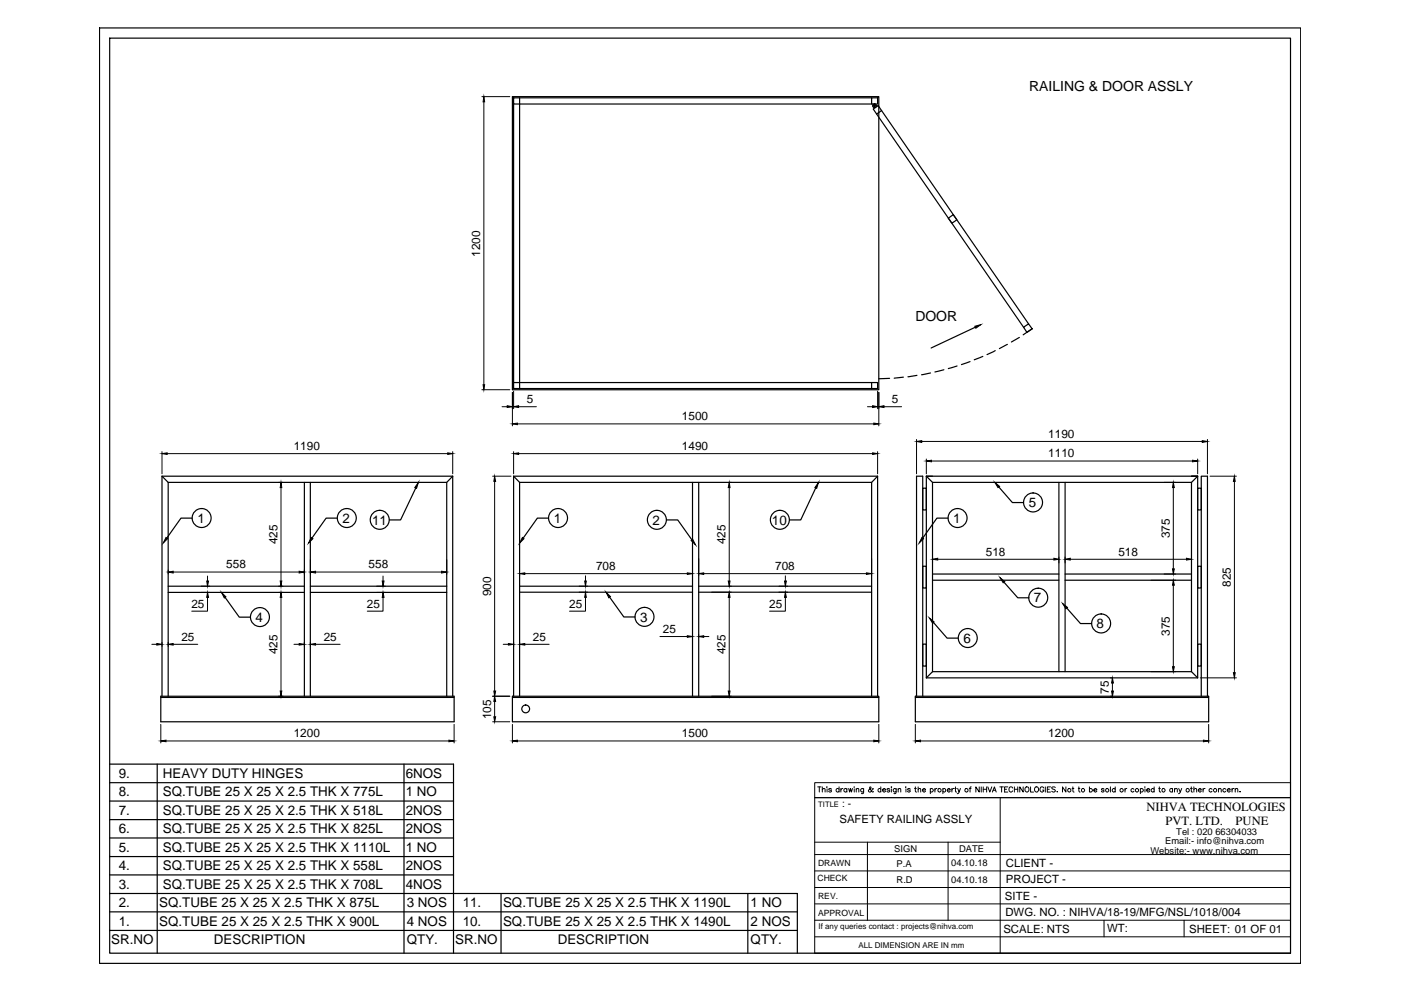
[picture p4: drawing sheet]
<svg xmlns="http://www.w3.org/2000/svg" width="297mm" height="210mm" viewBox="0 0 297 210" stroke-linecap="round" stroke-linejoin="round" font-family="sans-serif">
<!-- layer: 0 -->
<g fill="none" stroke="#000" stroke-width=".25">
<path d="M21.1 5.9h254.7v198.4h-254.7zM23.3 8.1h250.3v194h-250.3zM108.6 20.5h77.7v62.1h-77.7zM108.9 20.7h1.3v1.4h-1.3zM108.9 22.1v59M110.2 20.7h74.6M184.8 20.7h1.3v1.4h-1.3zM184.8 22.1h-74.6v59h74.6M185.1 23.1l1.1-.7 .7 1.1-1 .7zM185.9 24.2l31.1 45.2M186.9 23.5l31.2 45.2M201.1 46.3l1-.8 .8 1.1-1.1 .7z"/>
<path d="M191.5 80l-1.9 .2M194.4 79.6l-1.9 .3M197.3 79.1l-1.9 .4M200.1 78.4l-1.9 .5M202.9 77.6l-1.8 .5M205.7 76.7l-1.9 .6M206.8 69.4l-9.4 4.4M208.4 75.6l-1.8 .7M211 74.3l-1.7 .9M213.6 73l-1.7 .9M216.1 71.5l-1.7 1M217 69.4l1.1-.7 .7 1-1.1 .8z"/>
<path d="M218.8 69.7l-1.9 1.3M108.9 81.1h1.3v1.3h-1.3zM110.2 82.4h74.6M184.8 81.1h1.3v1.3h-1.3zM188.6 80.2l-2.3 .1M34.3 101l1.4 1.3h59l1.3-1.3M34.3 101h61.7M34.3 101v46.6M35.7 102.3v45.3M40.7 109.9h-2.3l-3 4.2M64.5 102.3v45.3M65.8 102.3v45.3"/>
<path d="M71.5 109.9h-2.4l-3 4.2M88.2 103.5l-3.3 6.7h-2.3M94.7 102.3v45.3M96 101v46.6M108.9 101l1.3 1.3h74.6l1.3-1.3M108.9 101v46.6M108.9 101h77.2M110.2 102.3v45.3M116.3 109.9h-2.4l-3 4.2M141.3 110.2h2.4l3 4.3M146.8 102.3v45.3M148.1 102.3v45.3"/>
<path d="M172.9 103.5l-3.1 6.7h-2.4M184.8 102.3v45.3M186.1 101v46.6M195.6 103.5h.8v4.6h-.8zM196.4 101h57.5h-1.3M196.4 101l1.3 1.3h54.9l1.3-1.3v42.7M196.4 101h1.3M196.4 101v42.7M197.7 102.3v40.1M201 109.9h-2.4l-3 4.2M211.8 103.3l2.8 3.3h2.4M224.5 102.3v40.1"/>
<path d="M225.8 102.3v40.1M252.6 102.3v40.1M253.9 103.5h.8v4.6h-.8zM35.7 124.3h28.8M35.7 125.6h28.8M47.7 126.7l3 4.2h2.4M65.8 124.3h28.9M65.8 125.6h28.9M110.2 125.6h36.6M110.2 124.3h36.6M129.3 126.6l3 4.2h2.3M148.1 125.6h36.7"/>
<path d="M148.1 124.3h36.7M195.6 136.6h.8v4.6h-.8zM195.6 120.1h.8v4.6h-.8zM197.7 123h26.8M197.7 121.7h26.8M197.9 132l2.9 3.3h2.4M212.9 123.4l2.9 3.3h2.4M225.8 123h26.8M225.8 121.7h26.8M226.2 128.9l2.9 3.3h2.4M253.9 136.6h.8v4.6h-.8zM253.9 120.1h.8v4.6h-.8z"/>
<path d="M34.1 147.9h62.2M34.1 147.6h62.2v5.4h-62.2zM108.6 147.6h77.7v5.4h-77.7zM108.6 147.9h77.7M194.1 147.9h62.2M194.1 147.6h62.2v5.4h-62.2zM194.3 147.6v-46.6h1.3v46.6M196.4 143.7h57.5M197.7 142.4h54.9M197.7 142.4l-1.3 1.3M252.6 142.4l1.3 1.3M254.7 147.6v-46.6h1.3v46.6"/>
<path d="M23.3 162h72.9v40.1M23.3 177.7h72.9M23.3 173.8h72.9M23.3 169.8h72.9M23.3 165.9h72.9M33.3 162v40.1M85.7 162v40.1M23.3 193.3h145.8M23.3 189.4h145.8v12.7M23.3 185.5h72.9M23.3 181.6h72.9M23.3 197.3h145.8"/>
<path d="M106.2 189.4v12.7M158.6 189.4v12.7M172.7 202.1h100.9"/>
<circle cx="185.4" cy="22.4" r=".4"/>
<circle cx="185.4" cy="22.4" r=".19"/>
<circle cx="42.7" cy="109.8" r="2.01"/>
<circle cx="73.5" cy="109.8" r="2.01"/>
<circle cx="80.5" cy="110.2" r="2.01"/>
<circle cx="118.3" cy="109.8" r="2.01"/>
<circle cx="139.3" cy="110.2" r="2.01"/>
<circle cx="165.3" cy="110.2" r="2.01"/>
<circle cx="203" cy="109.8" r="2.01"/>
<circle cx="219" cy="106.5" r="2.01"/>
<circle cx="55.1" cy="130.8" r="2.01"/>
<circle cx="136.6" cy="130.8" r="2.01"/>
<circle cx="205.2" cy="135.3" r="2.01"/>
<circle cx="220.1" cy="126.7" r="2.01"/>
<circle cx="233.5" cy="132.2" r="2.01"/>
<circle cx="111.5" cy="150.3" r=".83"/>
</g>
<g fill="none" stroke="#000" stroke-width=".21">
<path d="M102.2 20.5h5.9M102.6 21.6v60M34.3 95.8v4.7M35.4 96.2h59.5M96 95.8v4.7M102.2 82.6h5.9M106.4 86.2h1.1M108.6 83.2v7.1M108.9 82.9v3.8M108.9 95.8v4.7M109.7 89.9h75.6M110 96.2h75"/>
<path d="M110 86.2h3.7M183.9 86.2h1.1M186.1 82.9v3.8M186.1 95.8v4.7M186.3 83.2v7.1M187.4 86.2h3.7M194.3 93.2v7.3M195.4 93.6h59.5M196.4 97.3v3.2M197.5 97.7h55.3M253.9 97.3v3.2M256 93.2v7.3"/>
<path d="M59.1 102.3h.9M59.6 103.4v19.8M65.8 118.7v3.1M94.7 118.7v3.1M104.5 101h3.8M104.9 102.1v44.4M148.1 118.4v3.6M154.6 102.3h.4M154.6 103.4v19.8M184.8 118.4v3.6M197.7 118.1v1.2M198.8 118.6h24.6"/>
<path d="M224.5 118.1v1.2M225.8 118.1v1.2M226.9 118.6h24.7M246.8 102.3h2.4M248.8 103.4v17.2M252.6 118.1v1.2M256.6 101h5.5M261.7 102.1v40.5M32.2 136.6h1M34.3 136.2v.8M35.7 120.9v.8M35.7 136.2v.8"/>
<path d="M36.7 136.6h5.2M36.7 121.3h26.7M42.6 124.3h1.9M42.6 125.6h1.9M44 126.7v2.9h-3.3M44 122.1v1.1M59.1 124.3h.9M59.1 125.6h.9M59.6 126.7v19.8M62.3 136.6h1.1M64.5 120.9v.8M64.5 136.2v.8"/>
<path d="M65.8 136.2v.8M66.9 136.6h5.2M66.9 121.3h26.7M79.9 124.3h1.8M79.9 125.6h1.8M81.2 126.7v2.9h-3.3M81.2 122.1v1.1M106.7 136.6h1.1M108.9 136.2v.8M110.2 121.7v.3M110.2 136.2v.8M111.3 121.6h34.4"/>
<path d="M111.3 136.6h5.1M122.8 124.3h1.8M122.8 125.6h1.8M124.1 126.7v2.9h-3.4M124.1 122.1v1.1M139.9 135h5.8M146.8 121.7v.3M146.8 134.5v.6M148.1 134.5v.6M149.2 121.6h34.5M149.2 135h1.1M150.9 125.6h4.1"/>
<path d="M154.6 124.3h.4M154.6 126.7v19.8M165.2 124.3h1.8M165.2 125.6h1.8M166.5 126.7v2.9h-3.3M166.5 122.1v1.1M244 123h5.2M246.8 121.7h2.4M248.8 124.1v17.3M34.1 153.6v3.9M35.2 157.1h60M59.1 147.6h.9"/>
<path d="M96.3 153.6v3.9M104.5 153h3.6M104.5 147.6h3.6M104.9 148.7v3.3M108.6 153.6v3.9M109.7 157.1h75.6M150.9 147.6h4.1M186.3 153.6v3.9M194.1 153.6v3.9M195.2 157.1h60M235.4 147.6h.5M235.4 143.7h.5"/>
<path d="M235.9 144.8v1.7M244 142.4h5.2M254.5 143.7h7.6M256.3 153.6v3.9M172.7 178.6h39.4M173.4 166.8h.7M173.7 166.8v1.1M174.3 167.4l.3-.2 .3 .1v.6M174.3 166.8v1.1M175.3 166.9h.1zM175.4 167.3v.6M176.3 167.3l-.2-.1-.4 .1 .5 .3v.3h-.3l-.2-.1"/>
<path d="M177.9 167.3a.35 .35 0 0 0-.5 0 .35 .35 0 0 0 0 .5 .35 .35 0 0 0 .5 0M177.9 166.8v1.1M178.3 167.2v.7M178.7 167.2l-.4 .3M179.5 167.3a.35 .35 0 0 0-.5 0 .35 .35 0 0 0 0 .5 .35 .35 0 0 0 .5 0M179.5 167.2v.7M179.9 167.2l.2 .7 .2-.7 .2 .7 .2-.7M181.1 166.9h.1M181.1 167.3v.6M181.5 167.4l.5-.2 .1 .7M181.5 167.2v.7M183.1 167.2v1h-.5"/>
<path d="M183.1 167.3a.35 .35 0 0 0-.5 0 .35 .35 0 0 0 0 .5 .35 .35 0 0 0 .5 0M183.9 178.6v16.5M185.2 167.3l-.1-.1a.63 .63 0 0 1-.9 .6v-.3l.5-.4-.2-.3-.1 .2v.3l.5 .6h.2l.1-.1M186.7 167.3a.34 .34 0 0 0-.4 0 .34 .34 0 0 0 0 .5 .34 .34 0 0 0 .4 0M186.7 166.8v1.1M187.1 167.5h.7a.35 .35 0 0 0-.5-.3 .35 .35 0 0 0-.1 .6l.2 .1 .4-.1M188.7 167.3l-.3-.1-.3 .1v.2l.5 .1 .1 .2-.3 .1-.3-.1M188.9 166.9h.1M189 167.3v.6M190 167.2v.8l-.2 .3-.3-.1M190 167.3a.35 .35 0 0 0-.5 0 .35 .35 0 0 0 0 .5 .35 .35 0 0 0 .5 0M190.4 167.4l.3-.2 .2 .1 .1 .6"/>
<path d="M190.4 167.2v.7M192 166.9h.1zM192.1 167.3v.6M193 167.3l-.2-.1-.3 .1v.2l.4 .1 .1 .2-.2 .1-.4-.1M193.9 167.2h.4M194.1 166.8v.9l.2 .2M194.7 167.4l.4-.2 .1 .7M194.7 166.8v1.1M195.6 167.5h.6a.35 .35 0 0 0-.5-.3 .35 .35 0 0 0-.1 .6l.2 .1 .4-.1M197.2 167.3a.35 .35 0 0 1 .6 0 .35 .35 0 0 1 0 .5 .35 .35 0 0 1-.6 0M197.2 167.2v1.1M198.2 167.2v.7"/>
<path d="M198.6 167.2l-.4 .3M199.9 167.3a.34 .34 0 0 1 .5 0 .34 .34 0 0 1 0 .5 .34 .34 0 0 1-.5 0M199.9 167.2v1.1M200.8 167.5h.7a.35 .35 0 0 0-.5-.3 .35 .35 0 0 0-.1 .6l.2 .1 .4-.1M201 178.6v16.5M201.8 167.2v.7M202.2 167.2l-.4 .3M202.4 167.2h.3M202.6 166.8v.9l.2 .2M203 167.2l.3 .7 .3-.7M203.3 167.9l-.3 .4M205.5 167.2h.4"/>
<path d="M205.9 166.8l-.2 .2v.9M207.6 166.8v1.1l-.7-1.1v1.1M208 166.8v1.1M208.5 166.8v1.1M208.5 167.3h.7M209.2 166.8v1.1M209.4 166.8l.5 1.1 .4-1.1M210.4 167.9l.4-1.1 .4 1.1M210.5 167.6h.6M212 166.8h.7M212.1 169.1v33M212.4 166.8v1.1"/>
<path d="M213 167.3h.4M213.7 166.8h-.7v1.1h.7M214.7 167.1a.39 .39 0 0 0-.5-.3 .39 .39 0 0 0-.3 .5 .45 .45 0 0 0 .2 .5 .45 .45 0 0 0 .5 0l.1-.1M215.1 167.3h.7M215.1 166.8v1.1M215.8 166.8v1.1M216.9 166.8v1.1l-.7-1.1v1.1M218.5 166.8v1.1h.6M221.3 167.1a.45 .45 0 0 0-.6-.2 .45 .45 0 0 0-.2 .6 .4 .4 0 0 0 .4 .4 .4 .4 0 0 0 .4-.4h-.3M221.6 166.8v1.1M222.1 167.3h.4M222.7 166.8h-.6v1.1h.6"/>
<path d="M223.7 167l-.2-.2-.5 .2 .1 .3 .6 .3-.2 .3-.5-.1M224.1 167.9h.1zM226 166.8v1.1l-.7-1.1v1.1M227.3 167.2h.4M227.5 166.8v.9l.2 .2M228.6 167.2h.4M228.7 166.8v.9l.3 .2M231 167.3a.35 .35 0 0 1 .5 0 .35 .35 0 0 1 0 .5 .35 .35 0 0 1-.5 0M231 166.8v1.1M231.9 167.5h.7a.35 .35 0 0 0-.5-.3 .35 .35 0 0 0-.1 .6l.2 .1 .4-.1M234.1 167.3l-.2-.1-.3 .1v.2l.4 .1 .1 .2-.2 .1-.4-.1M235.4 166.8v1.1"/>
<path d="M236.4 167.3a.35 .35 0 0 0-.5 0 .35 .35 0 0 0 0 .5 .35 .35 0 0 0 .5 0M236.4 166.8v1.1M238.5 167.2v.7M238.9 167.2l-.4 .3M240.4 167.3a.35 .35 0 0 0-.5 0 .35 .35 0 0 0 0 .5 .35 .35 0 0 0 .5 0M241.8 167.3a.35 .35 0 0 1 .5 0 .35 .35 0 0 1 0 .5 .35 .35 0 0 1-.5 0M241.8 167.2v1.1M242.7 166.9h.1M242.8 167.3v.6M243.1 167.5h.7a.35 .35 0 0 0-.5-.3 .35 .35 0 0 0-.1 .6l.2 .1 .4-.1M244.7 167.3a.35 .35 0 0 0-.5 0 .35 .35 0 0 0 0 .5 .35 .35 0 0 0 .5 0M244.7 166.8v1.1"/>
<path d="M245.7 167.2h.3M245.8 166.8v.9l.3 .2M248.6 167.3a.34 .34 0 0 0-.5 0 .34 .34 0 0 0 0 .5 .34 .34 0 0 0 .5 0M248.6 167.2v.7M249 167.4l.3-.2 .3 .1v.6M249 167.2v.7M249.9 167.2l.3 .7 .3-.7M250.2 167.9l-.3 .4M252.4 167.2h.4M252.6 166.8v.9l.2 .2M253.1 167.4l.3-.2 .3 .1v.6M253.1 166.8v1.1"/>
<path d="M254.1 167.5h.6l-.1-.2a.35 .35 0 0 0-.5 0 .35 .35 0 0 0 .1 .5 .35 .35 0 0 0 .5 0M255.1 167.2v.7M255.5 167.2l-.3 .1-.1 .2M257 167.3a.35 .35 0 0 0-.5 0 .35 .35 0 0 0 0 .5 .35 .35 0 0 0 .5 0M258.3 167.4l.5-.2 .1 .2v.5M258.3 167.2v.7M259.9 167.3a.35 .35 0 0 0-.5 0 .35 .35 0 0 0 0 .5 .35 .35 0 0 0 .5 0M260.2 167.5h.6v-.2a.35 .35 0 0 0-.5 0 .35 .35 0 0 0 0 .5 .35 .35 0 0 0 .5 0M261.2 167.2v.7M261.6 167.2l-.3 .1-.1 .2M261.9 167.4l.4-.2 .1 .7M261.9 167.2v.7"/>
<path d="M262.9 167.8v.1zM172.7 191.6h100.9M172.7 188.2h100.9M172.7 184.7h100.9M172.7 181.2h100.9M172.7 195.1h100.9M172.7 198.6h100.9M234.1 195.1v3.5M251.1 195.1v3.5M172.7 202.1v-33h100.9h-100.9v-3.2h100.9v36.2"/>
<circle cx="199.2" cy="167.5" r=".37"/>
<circle cx="204.9" cy="167.5" r=".37"/>
<circle cx="217.7" cy="167.3" r=".51"/>
<circle cx="219.8" cy="167.3" r=".51"/>
<circle cx="226.7" cy="167.5" r=".37"/>
<circle cx="229.6" cy="167.5" r=".36"/>
<circle cx="234.7" cy="167.5" r=".36"/>
<circle cx="237.8" cy="167.5" r=".37"/>
<circle cx="241.1" cy="167.5" r=".37"/>
<circle cx="246.7" cy="167.5" r=".36"/>
<circle cx="251.8" cy="167.5" r=".37"/>
<circle cx="257.6" cy="167.5" r=".37"/>
</g>
<g fill="#000" stroke="#000" stroke-width=".21">
<path d="M102.6 20.5l.2 1.1h-.4zM206.7 69.2l1.3-.4-1.1 .8zM34.3 96.2l1.1-.2v.4zM94.9 96l1.1 .2-1.1 .2zM102.4 81.6h.4l-.2 1zM107.5 86l1.1 .2-1.1 .2zM108.6 89.9l1.1-.2v.3zM108.9 96.2l1.1-.2v.4zM108.9 86.2l1.1-.2v.4zM185 96l1.1 .2-1.1 .2zM185 86l1.1 .2-1.1 .2zM185.3 89.7l1 .2-1 .1z"/>
<path d="M186.3 86.2l1.1-.2v.4zM194.3 93.6l1.1-.2v.4zM196.4 97.7l1.1-.1v.3zM252.8 97.6l1.1 .1-1.1 .2zM254.9 93.4l1.1 .2-1.1 .2zM35.2 114l.3 .2-.9 .9zM59.6 102.3l.1 1.1h-.3zM66 114l.4 .2-1 .9zM88.7 102.3l-.4 1.2-.4-.1zM104.9 101l.2 1.1h-.4zM110.8 114l.3 .2-.9 .9zM146.5 114.6l.4-.3 .6 1.2z"/>
<path d="M154.6 102.3l.2 1.1h-.4zM173.5 102.3l-.3 1.2-.4-.1zM195.5 114l.3 .2-.9 .9zM197.7 118.6l1.1-.2v.3zM210.9 102.3l1 .8-.3 .3zM223.4 118.4l1.1 .2-1.1 .1zM225.8 118.6l1.1-.2v.3zM248.8 102.3l.2 1.1h-.4zM251.6 118.4l1 .2-1 .1zM261.7 101l.2 1.1h-.4zM33.2 136.4l1.1 .2-1.1 .2zM35.7 121.3l1-.2v.4z"/>
<path d="M35.7 136.6l1-.2v.4zM43.8 123.2h.4l-.2 1.1zM44 125.6l.2 1.1h-.4zM47 125.6l.9 .9-.3 .3zM59.4 123.2h.3l-.1 1.1zM59.6 125.6l.1 1.1h-.3zM63.4 121.1l1.1 .2-1.1 .2zM63.4 136.4l1.1 .2-1.1 .2zM65.8 121.3l1.1-.2v.4zM65.8 136.6l1.1-.2v.4zM81 123.2h.4l-.2 1.1zM81.2 125.6l.2 1.1h-.4z"/>
<path d="M93.6 121.1l1.1 .2-1.1 .2zM107.8 136.4l1.1 .2-1.1 .2zM110.2 121.6l1.1-.1v.3zM110.2 136.6l1.1-.2v.4zM124 123.2h.3l-.2 1.1zM124.1 125.6l.2 1.1h-.3zM128.5 125.6l.9 .9-.3 .2zM145.7 121.5l1.1 .1-1.1 .2zM145.7 134.8l1.1 .2-1.1 .1zM148.1 121.6l1.1-.1v.3zM148.1 135l1.1-.2v.3zM154.4 123.2h.4l-.2 1.1z"/>
<path d="M154.6 125.6l.2 1.1h-.4zM166.3 123.2h.4l-.2 1.1zM166.5 125.6l.2 1.1h-.4zM183.7 121.5l1.1 .1-1.1 .2zM197 131l1 .9-.2 .3zM212 122.5l1 .8-.3 .3zM225.3 128l1 .8-.3 .3zM248.6 120.6h.4l-.2 1.1zM248.8 123l.2 1.1h-.4zM34.1 157.1l1.1-.2v.4zM59.4 146.5h.3l-.1 1.1zM95.2 156.9l1.1 .2-1.1 .2z"/>
<path d="M104.7 152h.4l-.2 1zM104.9 147.6l.2 1.1h-.4zM104.7 146.5h.4l-.2 1.1zM108.6 157.1l1.1-.2v.4zM154.4 146.5h.4l-.2 1.1zM185.3 156.9l1 .2-1 .2zM194.1 157.1l1.1-.2v.4zM235.7 146.5h.4l-.2 1.1zM235.9 143.7l.2 1.1h-.4zM248.6 141.4h.4l-.2 1zM255.2 156.9l1.1 .2-1.1 .2zM261.5 142.6h.4l-.2 1.1z"/>
</g>
<g font-size="3">
<text x="218.2" y="19.3">RAILING &amp; DOOR ASSLY</text>
<text x="194.1" y="68.1">DOOR</text>
</g>
<g font-size="2.8">
<text x="218.1" y="107.5">5</text>
<text x="41.8" y="110.9">1</text>
<text x="72.6" y="110.9">2</text>
<text x="78.9" y="111.2">11</text>
<text x="117.4" y="110.9">1</text>
<text x="138.4" y="111.2">2</text>
<text x="163.7" y="111.2">10</text>
<text x="202.1" y="110.9">1</text>
<text x="54.2" y="131.8">4</text>
<text x="135.7" y="131.8">3</text>
<text x="219.2" y="127.7">7</text>
<text x="204.3" y="136.3">6</text>
<text x="232.5" y="133.2">8</text>
<text x="25.2" y="165">9.</text>
<text x="34.5" y="165">HEAVY DUTY HINGES</text>
<text x="86" y="165">6NOS</text>
<text x="25.2" y="172.8">7.</text>
<text x="25.2" y="168.9">8.</text>
<text x="34.5" y="172.8">SQ.TUBE 25 X 25 X 2.5 THK X 518L</text>
<text x="34.5" y="168.9">SQ.TUBE 25 X 25 X 2.5 THK X 775L</text>
<text x="86" y="172.8">2NOS</text>
<text x="86" y="168.9">1 NO</text>
<text x="25.2" y="176.7">6.</text>
<text x="34.5" y="176.7">SQ.TUBE 25 X 25 X 2.5 THK X 825L</text>
<text x="86" y="176.7">2NOS</text>
<text x="25.2" y="184.5">4.</text>
<text x="25.2" y="180.6">5.</text>
<text x="34.5" y="184.5">SQ.TUBE 25 X 25 X 2.5 THK X 558L</text>
<text x="34.5" y="180.6">SQ.TUBE 25 X 25 X 2.5 THK X 1110L</text>
<text x="86" y="184.5">2NOS</text>
<text x="86" y="180.6">1 NO</text>
<text x="25.2" y="188.5">3.</text>
<text x="34.5" y="188.5">SQ.TUBE 25 X 25 X 2.5 THK X 708L</text>
<text x="86" y="188.5">4NOS</text>
<text x="25.2" y="196.3">1.</text>
<text x="25.2" y="192.4">2.</text>
<text x="33.8" y="196.3">SQ.TUBE 25 X 25 X 2.5 THK X 900L</text>
<text x="33.8" y="192.4">SQ.TUBE 25 X 25 X 2.5 THK X 875L</text>
<text x="86.2" y="196.3">4 NOS</text>
<text x="86.2" y="192.4">3 NOS</text>
<text x="98.1" y="196.3">10.</text>
<text x="98.1" y="192.4">11.</text>
<text x="106.7" y="196.3">SQ.TUBE 25 X 25 X 2.5 THK X 1490L</text>
<text x="106.7" y="192.4">SQ.TUBE 25 X 25 X 2.5 THK X 1190L</text>
<text x="159.1" y="196.3">2 NOS</text>
<text x="159.1" y="192.4">1 NO</text>
<text x="23.6" y="200.2">SR.NO</text>
<text x="45.4" y="200.2">DESCRIPTION</text>
<text x="86.2" y="200.2">QTY.</text>
<text x="96.5" y="200.2">SR.NO</text>
<text x="118.3" y="200.2">DESCRIPTION</text>
<text x="159.1" y="200.2">QTY.</text>
</g>
<g font-size="2.7">
<text x="243.1" y="172">NIHVA TECHNOLOGIES</text>
<text x="247.1" y="175">PVT. LTD.</text>
<text x="262" y="175">PUNE</text>
</g>
<g font-size="2.5">
<text x="101.8" y="54.5" transform="rotate(-90 101.8 54.5)">1200</text>
<text x="111.7" y="85.5">5</text>
<text x="144.6" y="89.1">1500</text>
<text x="189.1" y="85.5">5</text>
<text x="62.3" y="95.4">1190</text>
<text x="144.6" y="95.4">1490</text>
<text x="222.3" y="92.8">1190</text>
<text x="222.3" y="97">1110</text>
<text x="58.8" y="115.4" transform="rotate(-90 58.8 115.4)">425</text>
<text x="153.9" y="115.4" transform="rotate(-90 153.9 115.4)">425</text>
<text x="209" y="117.8">518</text>
<text x="237.1" y="117.8">518</text>
<text x="248" y="114.1" transform="rotate(-90 248 114.1)">375</text>
<text x="48" y="120.5">558</text>
<text x="78.2" y="120.5">558</text>
<text x="126.4" y="120.9">708</text>
<text x="164.4" y="120.9">708</text>
<text x="261" y="124.5" transform="rotate(-90 261 124.5)">825</text>
<text x="40.6" y="128.8">25</text>
<text x="77.8" y="128.8">25</text>
<text x="104.1" y="126.4" transform="rotate(-90 104.1 126.4)">900</text>
<text x="120.7" y="128.8">25</text>
<text x="163.1" y="128.8">25</text>
<text x="38.5" y="135.8">25</text>
<text x="68.6" y="135.8">25</text>
<text x="113" y="135.8">25</text>
<text x="140.6" y="134.2">25</text>
<text x="248" y="134.8" transform="rotate(-90 248 134.8)">375</text>
<text x="58.8" y="138.7" transform="rotate(-90 58.8 138.7)">425</text>
<text x="153.9" y="138.7" transform="rotate(-90 153.9 138.7)">425</text>
<text x="235.1" y="147.1" transform="rotate(-90 235.1 147.1)">75</text>
<text x="104.1" y="152.5" transform="rotate(-90 104.1 152.5)">105</text>
<text x="62.3" y="156.3">1200</text>
<text x="144.6" y="156.3">1500</text>
<text x="222.3" y="156.3">1200</text>
</g>
<g font-size="2.4">
<text x="178" y="174.6">SAFETY RAILING ASSLY</text>
<text x="213.2" y="183.8">CLIENT -</text>
<text x="213.1" y="190.8">SITE -</text>
<text x="213.3" y="187.2">PROJECT -</text>
<text x="212.7" y="197.7">SCALE: NTS</text>
<text x="213.2" y="194.2">DWG. NO. : NIHVA/18-19/MFG/NSL/1018/004</text>
<text x="234.8" y="197.7">WT:</text>
<text x="252.1" y="197.7">SHEET: 01 OF 01</text>
</g>
<text font-size="2.2" x="178.5" y="171.2">: -</text>
<g font-size="2">
<text x="247" y="179">Email:- info@nihva.com</text>
<text x="249.4" y="177">Tel : 020 66304033</text>
<text x="189.6" y="180.7">SIGN</text>
<text x="190.1" y="183.7">P.A</text>
<text x="201.7" y="183.6">04.10.18</text>
<text x="203.3" y="180.6">DATE</text>
<text x="243.9" y="181">Website:- www.nihva.com</text>
<text x="190.1" y="187.2">R.D</text>
<text x="201.7" y="187.1">04.10.18</text>
</g>
<g font-size="1.8">
<text x="173.5" y="183.7">DRAWN</text>
<text x="173.3" y="186.7">CHECK</text>
<text x="173.5" y="190.7">REV.</text>
<text x="173.5" y="194.1">APPROVAL</text>
</g>
<g font-size="1.7">
<text x="173.5" y="196.9">If any queries contact : projects@nihva.com</text>
<text x="182" y="200.9">ALL DIMENSION ARE IN mm</text>
</g>
<text font-size="1.6" x="173.5" y="171.2">TITLE</text>
</svg>
